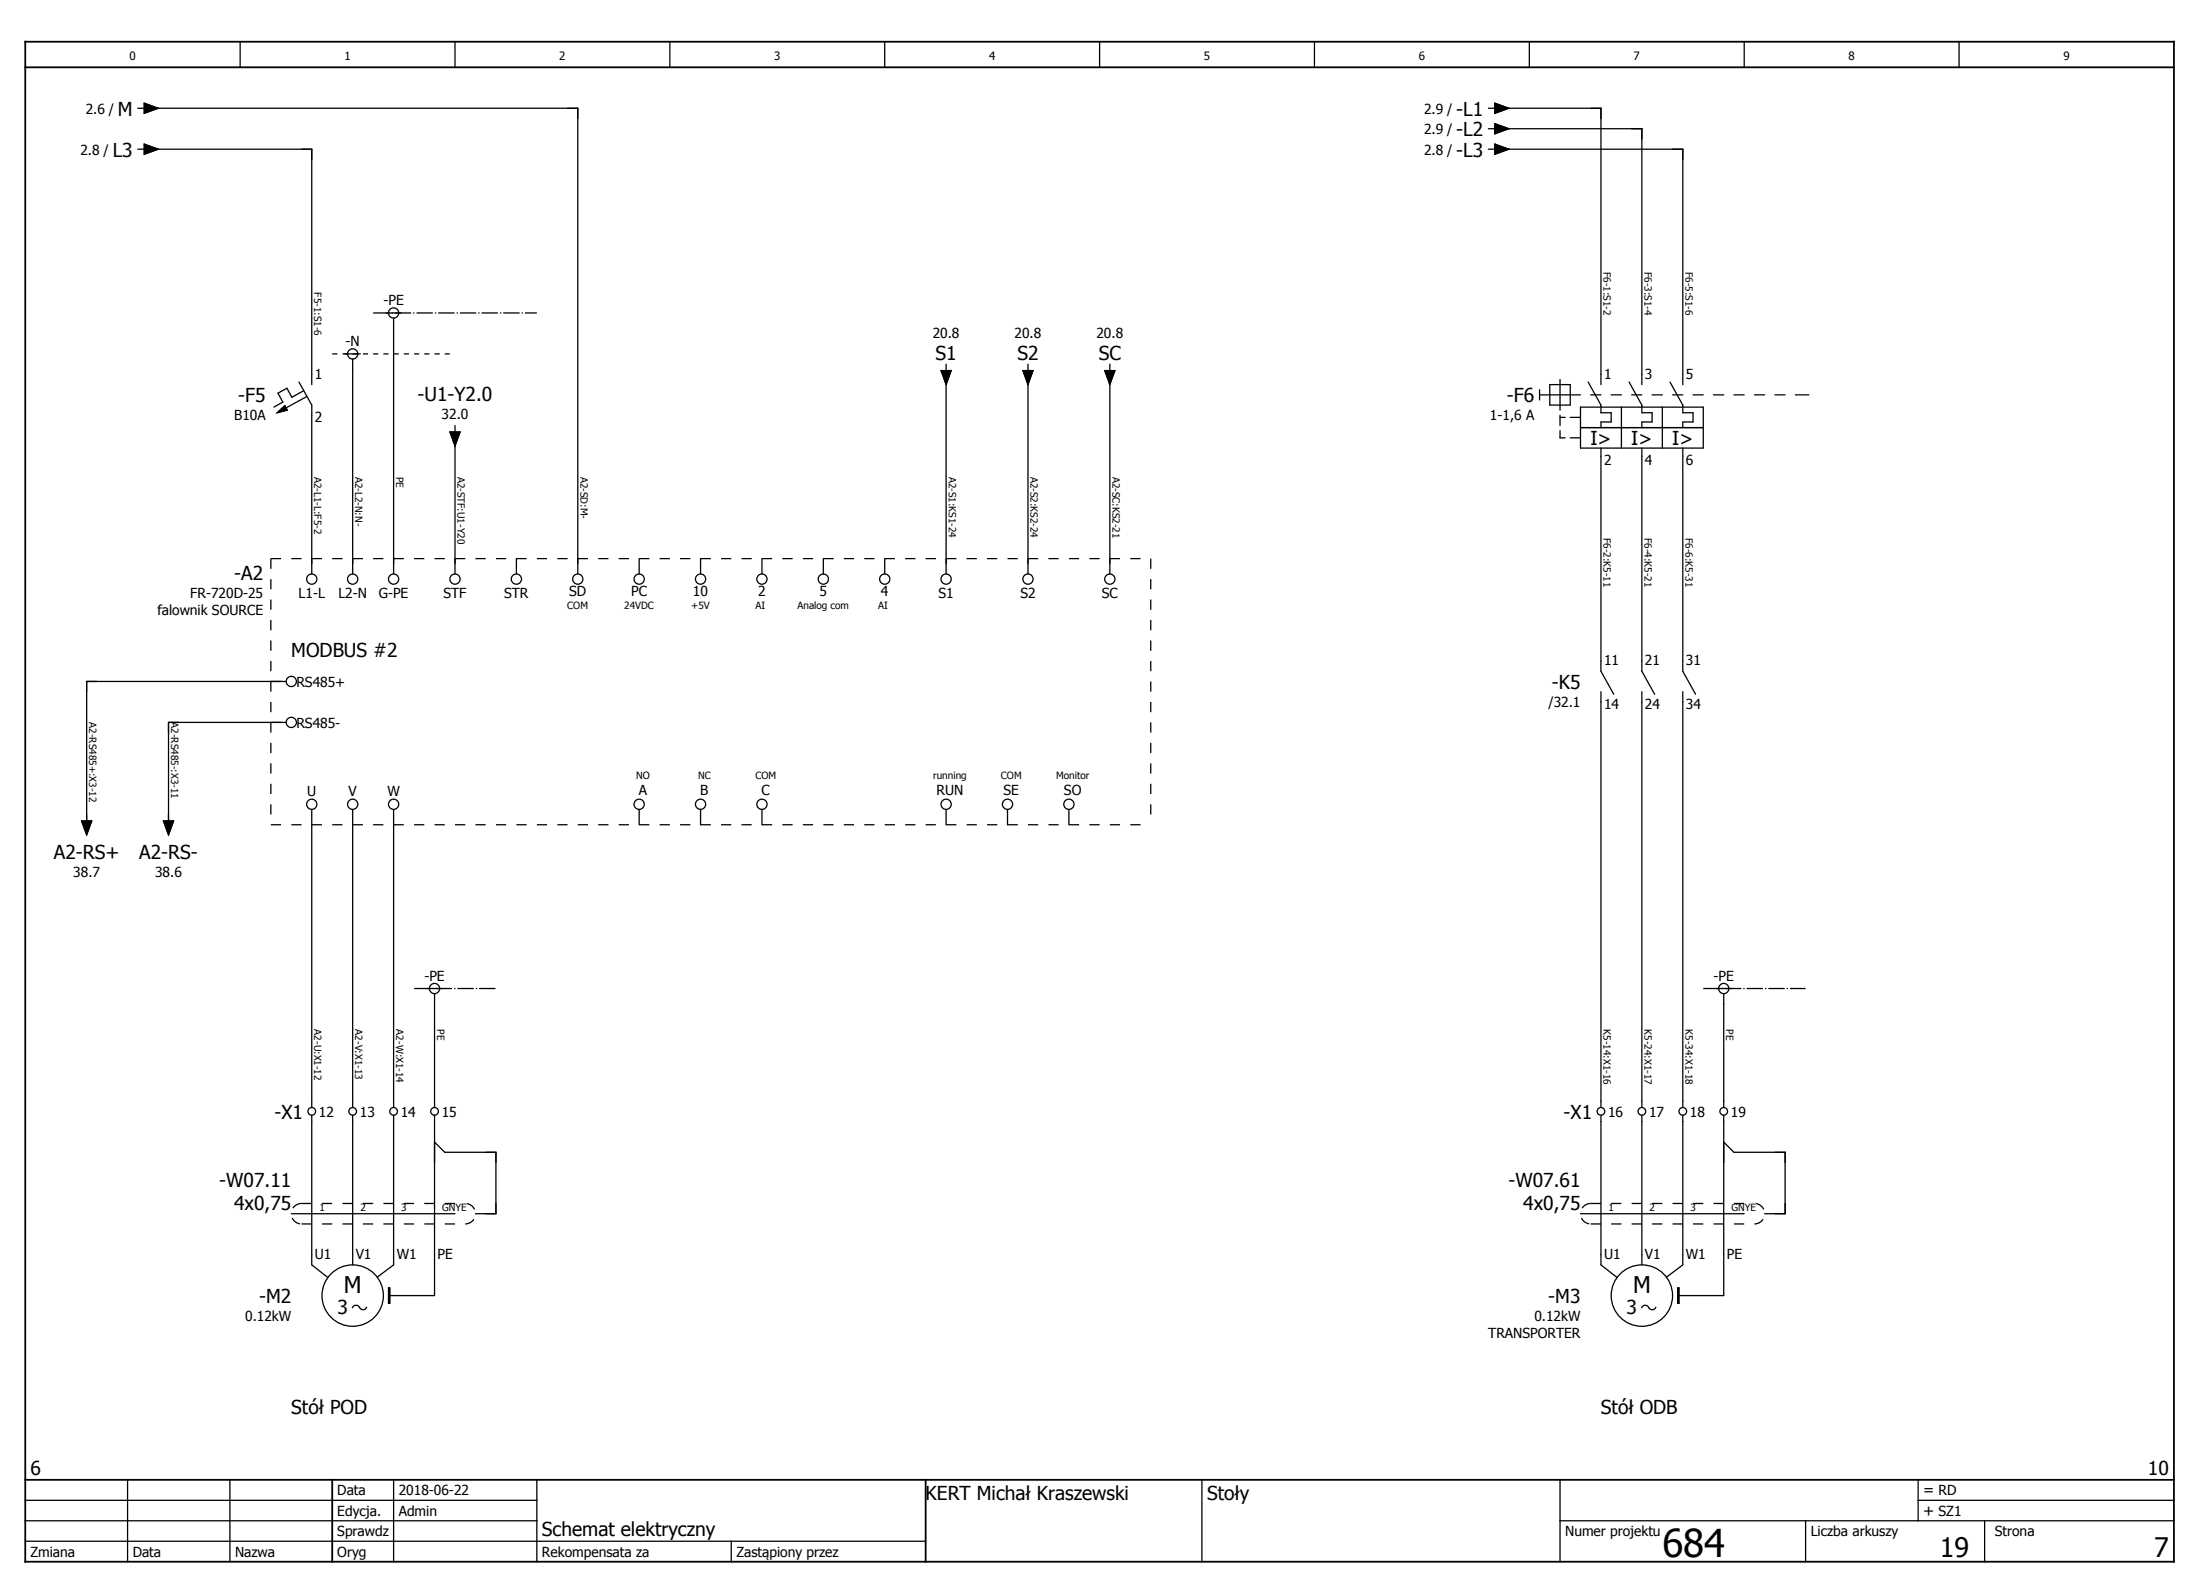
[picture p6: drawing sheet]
<svg xmlns="http://www.w3.org/2000/svg" width="430mm" height="310mm" viewBox="0 0 430 310" stroke-linecap="round" stroke-linejoin="round" font-family="sans-serif">
<g fill="none" stroke="#000" stroke-width=".25">
<path d="M46.9 8.2v5M88.9 8.2v5M130.9 8.2v5M172.9 8.2v5M214.9 8.2v5M256.9 8.2v5M298.9 8.2v5M340.9 8.2v5M382.9 8.2v5M26.9 21.2h1.3M26.9 29.2h1.3M28.2 20.2l2.7 1-2.7 1z"/>
<path d="M28.2 28.2l2.7 1-2.7 1zM28.9 21.2h84v91M28.9 29.2h32v46M290.9 21.2h1.3M290.9 25.2h1.3M290.9 29.2h1.3M292.2 20.2l2.7 1-2.7 1zM292.2 24.2l2.7 1-2.7 1zM292.2 28.2l2.7 1-2.7 1zM292.9 21.2h20v54M292.9 25.2h28v50M292.9 29.2h36v46"/>
<path d="M58.4 74.7l2.5 4.5v33M59.4 76.3l-2.4 1.3-.9-1.7-1.8 .9 1 1.8-1.8 .9M60 77.5l-4.1 2.2M67.4 69.2h3M68.9 70.2v42M75.4 61.2h3M76.9 62.2v50M183.9 72.4h2l-1 2.8zM184.9 71.2v1.2M184.9 74.2v38M199.9 72.4h2l-1 2.8zM200.9 71.2v1.2"/>
<path d="M200.9 74.2v38M215.9 72.4h2l-1 2.8zM216.9 71.2v1.2M216.9 74.2v38M300.9 77.2h8M300.9 76.2v2M302.9 75.2h4v4h-4zM304.9 74.2v6M308.9 79.6h24v8h-24zM310.4 74.7l2.5 4.5v1.5h2v1.8h-2v1.1M310.9 77.2h2M314.9 77.2h2"/>
<path d="M316.9 79.6v8M318.4 74.7l2.5 4.5v1.5h2v1.8h-2v1.1M318.9 77.2h2M322.9 77.2h2M324.9 79.6v8M326.4 74.7l2.5 4.5v1.5h2v1.8h-2v1.1M326.9 77.2h2M330.9 77.2h2M334.9 77.2h2M338.9 77.2h2M342.9 77.2h2M346.9 77.2h2"/>
<path d="M350.9 77.2h2.7M54.2 80.7l1.5-1.4 .5 .8zM87.9 84.4h2l-1 2.8zM88.9 83.2v1.2M88.9 86.2v26M304.9 81.2v2M304.9 84.2v1.4h1M304.9 81.6h1M306.9 81.6h2M306.9 85.6h2M308.9 83.6h24M312.9 87.6v43.6l2.5 4.5"/>
<path d="M320.9 87.6v43.6l2.5 4.5M328.9 87.6v43.6l2.5 4.5M100.9 109.2v3M124.9 109.2v3M136.9 109.2v3M148.9 109.2v3M160.9 109.2v3M172.9 109.2v3M55.9 133.2h-39v28M312.9 135.2v81.2M320.9 135.2v81.2M328.9 135.2v81.2"/>
<path d="M55.9 141.2h-23v20M60.9 158.2v58.2M68.9 158.2v58.2M76.9 158.2v58.2M124.9 158.2v3M136.9 158.2v3M148.9 158.2v3M184.9 158.2v3M196.9 158.2v3M208.9 158.2v3M15.9 160.4h2l-1 2.8zM31.9 160.4h2l-1 2.8z"/>
<path d="M83.4 193.2h3M84.9 194.2v22.2M335.4 193.2h3M336.9 194.2v22.2M60.9 217.9v29.3l3.2 2.4M68.9 217.9v29.3M76.9 217.9v29.3l-3.2 2.4M84.9 217.9v35.3h-9M312.9 217.9v29.3l3.2 2.4M320.9 217.9v29.3M328.9 217.9v29.3l-3.2 2.4M336.9 217.9v35.3h-9"/>
<path d="M56.9 237.2h32M84.9 223.2l2 2h10v12h-4M308.9 237.2h32M336.9 223.2l2 2h10v12h-4M68.9 255.5a.75 .75 0 0 1 .7-.5 .75 .75 0 0 1 .7 .5M70.3 255.4a.75 .75 0 0 0 .7 .5 .75 .75 0 0 0 .7-.5M75.9 251.7h.3v3h-.3zM320.9 255.5a.75 .75 0 0 1 .7-.5 .75 .75 0 0 1 .7 .5M322.3 255.4a.75 .75 0 0 0 .7 .5 .75 .75 0 0 0 .7-.5M327.9 251.7h.3v3h-.3zM4.9 297.2h100M4.9 293.2h100"/>
<path d="M24.9 289.2v16M44.9 289.2v16M76.9 289.2v16M104.9 289.2v16M234.9 289.2v16M304.9 297.2h120M304.9 289.2v16M352.9 297.2v8M374.9 293.2h50M374.9 289.2v8M387.9 297.2v8M4.9 301.2h176"/>
<path d="M142.9 301.2v4"/>
<circle cx="68.9" cy="69.2" r="1"/>
<circle cx="76.9" cy="61.2" r="1"/>
<circle cx="60.9" cy="113.2" r="1"/>
<circle cx="68.9" cy="113.2" r="1"/>
<circle cx="76.9" cy="113.2" r="1"/>
<circle cx="88.9" cy="113.2" r="1"/>
<circle cx="100.9" cy="113.2" r="1"/>
<circle cx="112.9" cy="113.2" r="1"/>
<circle cx="124.9" cy="113.2" r="1"/>
<circle cx="136.9" cy="113.2" r="1"/>
<circle cx="148.9" cy="113.2" r="1"/>
<circle cx="160.9" cy="113.2" r="1"/>
<circle cx="172.9" cy="113.2" r="1"/>
<circle cx="184.9" cy="113.2" r="1"/>
<circle cx="200.9" cy="113.2" r="1"/>
<circle cx="216.9" cy="113.2" r="1"/>
<circle cx="56.9" cy="133.2" r="1"/>
<circle cx="56.9" cy="141.2" r="1"/>
<circle cx="60.9" cy="157.2" r="1"/>
<circle cx="68.9" cy="157.2" r="1"/>
<circle cx="76.9" cy="157.2" r="1"/>
<circle cx="124.9" cy="157.2" r="1"/>
<circle cx="136.9" cy="157.2" r="1"/>
<circle cx="148.9" cy="157.2" r="1"/>
<circle cx="184.9" cy="157.2" r="1"/>
<circle cx="196.9" cy="157.2" r="1"/>
<circle cx="208.9" cy="157.2" r="1"/>
<circle cx="84.9" cy="193.2" r="1"/>
<circle cx="336.9" cy="193.2" r="1"/>
<circle cx="60.9" cy="217.2" r=".75"/>
<circle cx="68.9" cy="217.2" r=".75"/>
<circle cx="76.9" cy="217.2" r=".75"/>
<circle cx="84.9" cy="217.2" r=".75"/>
<circle cx="312.9" cy="217.2" r=".75"/>
<circle cx="320.9" cy="217.2" r=".75"/>
<circle cx="328.9" cy="217.2" r=".75"/>
<circle cx="336.9" cy="217.2" r=".75"/>
<circle cx="68.9" cy="253.2" r="6"/>
<circle cx="320.9" cy="253.2" r="6"/>
</g>
<path d="M4.9 13.2h420M4.9 8.2h420v297h-420zM4.9 289.2h420M64.9 289.2v16M180.9 289.2v16" fill="none" stroke="#000" stroke-width=".35"/>
<path d="M72.9 61.2h32M80.9 193.2h16M332.9 193.2h20" fill="none" stroke="#000" stroke-width=".25" stroke-dasharray="3.2 .4 .3 .4" stroke-linecap="butt"/>
<path d="M64.9 69.2h24" fill="none" stroke="#000" stroke-width=".25" stroke-dasharray="1 1" stroke-linecap="butt"/>
<g fill="#000" stroke="#000" stroke-width=".2">
<path d="M28.2 20.2l2.7 1-2.7 1zM28.2 28.2l2.7 1-2.7 1zM292.2 20.2l2.7 1-2.7 1zM292.2 24.2l2.7 1-2.7 1zM292.2 28.2l2.7 1-2.7 1zM183.9 72.4h2l-1 2.8zM199.9 72.4h2l-1 2.8zM215.9 72.4h2l-1 2.8zM54.2 80.7l1.5-1.4 .5 .8zM87.9 84.4h2l-1 2.8zM15.9 160.4h2l-1 2.8zM31.9 160.4h2l-1 2.8z"/>
<path d="M75.9 251.7h.3v3h-.3zM327.9 251.7h.3v3h-.3z"/>
</g>
<path d="M52.9 109.2h172M52.9 109.2v52M224.9 109.2v52M52.9 161.2h172M58.9 239.2h32M58.9 235.2h32M58.9 235.2a2 2 0 0 0-2 2 2 2 0 0 0 2 2M90.9 239.2a2 2 0 0 0 2-2 2 2 0 0 0-2-2M310.9 239.2h32M310.9 235.2h32M310.9 235.2a2 2 0 0 0-2 2 2 2 0 0 0 2 2M342.9 239.2a2 2 0 0 0 2-2 2 2 0 0 0-2-2" fill="none" stroke="#000" stroke-width=".25" stroke-dasharray="2 2" stroke-linecap="butt"/>
<text font-size="7.5" x="324.9" y="304.2">684</text>
<g font-size="5.3">
<text x="379.2" y="304.2">19</text>
<text x="421.1" y="304.2">7</text>
</g>
<g font-size="4.5">
<text x="67.2" y="252.7">M</text>
<text x="319.2" y="252.7">M</text>
</g>
<g font-size="3.7">
<text x="23" y="22.6">M</text>
<text x="284.7" y="22.6">-L1</text>
<text x="284.7" y="26.6">-L2</text>
<text x="22" y="30.6">L3</text>
<text x="284.7" y="30.6">-L3</text>
<text x="182.9" y="70.4">S1</text>
<text x="198.9" y="70.4">S2</text>
<text x="214.8" y="70.4">SC</text>
<text x="46.6" y="78.6">-F5</text>
<text x="81.6" y="78.4">-U1-Y2.0</text>
<text x="294.6" y="78.6">-F6</text>
<text x="310.9" y="87">I&gt;</text>
<text x="318.9" y="87">I&gt;</text>
<text x="326.9" y="87">I&gt;</text>
<text x="45.8" y="113.4">-A2</text>
<text x="56.9" y="128.4">MODBUS #2</text>
<text x="303.3" y="134.6">-K5</text>
<text x="10.5" y="167.9">A2-RS+</text>
<text x="27.2" y="167.9">A2-RS-</text>
<text x="53.7" y="218.6">-X1</text>
<text x="305.7" y="218.6">-X1</text>
<text x="42.9" y="231.9">-W07.11</text>
<text x="294.9" y="231.9">-W07.61</text>
<text x="45.8" y="236.4">4x0,75</text>
<text x="297.8" y="236.4">4x0,75</text>
<text x="50.6" y="254.6">-M2</text>
<text x="66" y="256.8">3</text>
<text x="302.6" y="254.6">-M3</text>
<text x="318" y="256.8">3</text>
<text x="56.9" y="276.4">Stół POD</text>
<text x="312.9" y="276.4">Stół ODB</text>
<text x="5.9" y="288.2">6</text>
<text x="180.9" y="293.2">KERT Michał Kraszewski</text>
<text x="235.9" y="293.2">Stoły</text>
<text x="419.8" y="288.2">10</text>
<text x="105.9" y="300.2">Schemat elektryczny</text>
</g>
<g font-size="3">
<text x="375.9" y="292.2">= RD</text>
<text x="375.9" y="296.2">+ SZ1</text>
</g>
<g font-size="2.7">
<text x="16.8" y="22.2">2.6 /</text>
<text x="278.4" y="22.2">2.9 /</text>
<text x="278.4" y="26.2">2.9 /</text>
<text x="15.7" y="30.2">2.8 /</text>
<text x="278.4" y="30.2">2.8 /</text>
<text x="74.9" y="59.6">-PE</text>
<text x="67.5" y="67.6">-N</text>
<text x="182.3" y="66.1">20.8</text>
<text x="198.3" y="66.1">20.8</text>
<text x="214.3" y="66.1">20.8</text>
<text x="61.5" y="74">1</text>
<text x="313.5" y="74">1</text>
<text x="321.5" y="74">3</text>
<text x="329.5" y="74">5</text>
<text x="45.8" y="82.1">B10A</text>
<text x="61.5" y="82.4">2</text>
<text x="86.3" y="81.9">32.0</text>
<text x="291.2" y="82.1">1-1,6 A</text>
<text x="313.5" y="90.8">2</text>
<text x="321.5" y="90.8">4</text>
<text x="329.5" y="90.8">6</text>
<text x="37.2" y="116.9">FR-720D-25</text>
<text x="58.4" y="116.8">L1-L</text>
<text x="66.1" y="116.8">L2-N</text>
<text x="74" y="116.8">G-PE</text>
<text x="86.7" y="116.8">STF</text>
<text x="98.6" y="116.8">STR</text>
<text x="111.2" y="116.5">SD</text>
<text x="123.4" y="116.5">PC</text>
<text x="135.4" y="116.5">10</text>
<text x="148.2" y="116.5">2</text>
<text x="160.2" y="116.5">5</text>
<text x="172.2" y="116.5">4</text>
<text x="183.4" y="116.8">S1</text>
<text x="199.4" y="116.8">S2</text>
<text x="215.4" y="116.8">SC</text>
<text x="30.8" y="120.1">falownik SOURCE</text>
<text x="313.5" y="130">11</text>
<text x="321.5" y="130">21</text>
<text x="329.5" y="130">31</text>
<text x="57.9" y="134.2">RS485+</text>
<text x="57.9" y="142.2">RS485-</text>
<text x="302.7" y="138.1">/32.1</text>
<text x="313.5" y="138.4">14</text>
<text x="321.5" y="138.4">24</text>
<text x="329.5" y="138.4">34</text>
<text x="60.1" y="155.6">U</text>
<text x="68.1" y="155.6">V</text>
<text x="75.7" y="155.6">W</text>
<text x="124.9" y="155.3">A</text>
<text x="136.9" y="155.3">B</text>
<text x="148.9" y="155.3">C</text>
<text x="183.1" y="155.3">RUN</text>
<text x="196.2" y="155.3">SE</text>
<text x="208" y="155.3">SO</text>
<text x="14.3" y="171.4">38.7</text>
<text x="30.3" y="171.4">38.6</text>
<text x="82.9" y="191.6">-PE</text>
<text x="334.9" y="191.6">-PE</text>
<text x="62.3" y="218.2">12</text>
<text x="70.3" y="218.2">13</text>
<text x="78.3" y="218.2">14</text>
<text x="86.3" y="218.2">15</text>
<text x="314.3" y="218.2">16</text>
<text x="322.3" y="218.2">17</text>
<text x="330.3" y="218.2">18</text>
<text x="338.3" y="218.2">19</text>
<text x="61.5" y="246">U1</text>
<text x="69.5" y="246">V1</text>
<text x="77.5" y="246">W1</text>
<text x="85.5" y="246">PE</text>
<text x="313.5" y="246">U1</text>
<text x="321.5" y="246">V1</text>
<text x="329.5" y="246">W1</text>
<text x="337.5" y="246">PE</text>
<text x="47.9" y="258.1">0.12kW</text>
<text x="290.9" y="261.4">TRANSPORTER</text>
<text x="299.9" y="258.1">0.12kW</text>
<text x="65.9" y="292.2">Data</text>
<text x="77.9" y="292.2">2018-06-22</text>
<text x="65.9" y="296.2">Edycja.</text>
<text x="77.9" y="296.2">Admin</text>
<text x="5.9" y="304.2">Zmiana</text>
<text x="25.9" y="304.2">Data</text>
<text x="45.9" y="304.2">Nazwa</text>
<text x="65.9" y="304.2">Oryg</text>
<text x="65.9" y="300.2">Sprawdz</text>
<text x="105.9" y="304.2">Rekompensata za</text>
<text x="143.9" y="304.2">Zastąpiony przez</text>
<text x="305.9" y="300.2">Numer projektu</text>
<text x="353.9" y="300.2">Liczba arkuszy</text>
<text x="389.9" y="300.2">Strona</text>
</g>
<g font-size="2.3">
<text x="25.3" y="11.7">0</text>
<text x="67.3" y="11.7">1</text>
<text x="109.3" y="11.7">2</text>
<text x="151.3" y="11.7">3</text>
<text x="193.3" y="11.7">4</text>
<text x="235.3" y="11.7">5</text>
<text x="277.3" y="11.7">6</text>
<text x="319.3" y="11.7">7</text>
<text x="361.3" y="11.7">8</text>
<text x="403.3" y="11.7">9</text>
</g>
<g font-size="2">
<text x="313.4" y="53.2" transform="rotate(90 313.4 53.2)">F6-1:S1-2</text>
<text x="321.4" y="53.2" transform="rotate(90 321.4 53.2)">F6-3:S1-4</text>
<text x="329.4" y="53.2" transform="rotate(90 329.4 53.2)">F6-5:S1-6</text>
<text x="61.4" y="57.2" transform="rotate(90 61.4 57.2)">F5-1:S1-6</text>
<text x="61.4" y="93.2" transform="rotate(90 61.4 93.2)">A2-L1-L:F5-2</text>
<text x="69.4" y="93.2" transform="rotate(90 69.4 93.2)">A2-L2-N:N-</text>
<text x="77.4" y="93.2" transform="rotate(90 77.4 93.2)">PE</text>
<text x="89.4" y="93.2" transform="rotate(90 89.4 93.2)">A2-STF:U1-Y20</text>
<text x="113.4" y="93.2" transform="rotate(90 113.4 93.2)">A2-SD:M-</text>
<text x="185.4" y="93.2" transform="rotate(90 185.4 93.2)">A2-S1:KS1-24</text>
<text x="201.4" y="93.2" transform="rotate(90 201.4 93.2)">A2-S2:KS2-24</text>
<text x="217.4" y="93.2" transform="rotate(90 217.4 93.2)">A2-SC:KS2-21</text>
<text x="313.4" y="105.2" transform="rotate(90 313.4 105.2)">F6-2:K5-11</text>
<text x="321.4" y="105.2" transform="rotate(90 321.4 105.2)">F6-4:K5-21</text>
<text x="329.4" y="105.2" transform="rotate(90 329.4 105.2)">F6-6:K5-31</text>
<text x="110.9" y="119">COM</text>
<text x="122" y="119">24VDC</text>
<text x="135.1" y="119">+5V</text>
<text x="147.7" y="119">AI</text>
<text x="155.9" y="119">Analog com</text>
<text x="171.7" y="119">AI</text>
<text x="17.4" y="141.2" transform="rotate(90 17.4 141.2)">A2-RS485+:X3-12</text>
<text x="33.4" y="141.2" transform="rotate(90 33.4 141.2)">A2-RS485-:X3-11</text>
<text x="124.3" y="152.2">NO</text>
<text x="136.5" y="152.2">NC</text>
<text x="147.7" y="152.2">COM</text>
<text x="182.4" y="152.2">running</text>
<text x="195.7" y="152.2">COM</text>
<text x="206.4" y="152.2">Monitor</text>
<text x="61.4" y="201.2" transform="rotate(90 61.4 201.2)">A2-U:X1-12</text>
<text x="69.4" y="201.2" transform="rotate(90 69.4 201.2)">A2-V:X1-13</text>
<text x="77.4" y="201.2" transform="rotate(90 77.4 201.2)">A2-W:X1-14</text>
<text x="85.4" y="201.2" transform="rotate(90 85.4 201.2)">PE</text>
<text x="313.4" y="201.2" transform="rotate(90 313.4 201.2)">K5-14:X1-16</text>
<text x="321.4" y="201.2" transform="rotate(90 321.4 201.2)">K5-24:X1-17</text>
<text x="329.4" y="201.2" transform="rotate(90 329.4 201.2)">K5-34:X1-18</text>
<text x="337.4" y="201.2" transform="rotate(90 337.4 201.2)">PE</text>
<text x="62.4" y="236.7">1</text>
<text x="70.4" y="236.7">2</text>
<text x="78.4" y="236.7">3</text>
<text x="86.4" y="236.7">GNYE</text>
<text x="314.4" y="236.7">1</text>
<text x="322.4" y="236.7">2</text>
<text x="330.4" y="236.7">3</text>
<text x="338.4" y="236.7">GNYE</text>
</g>
</svg>
